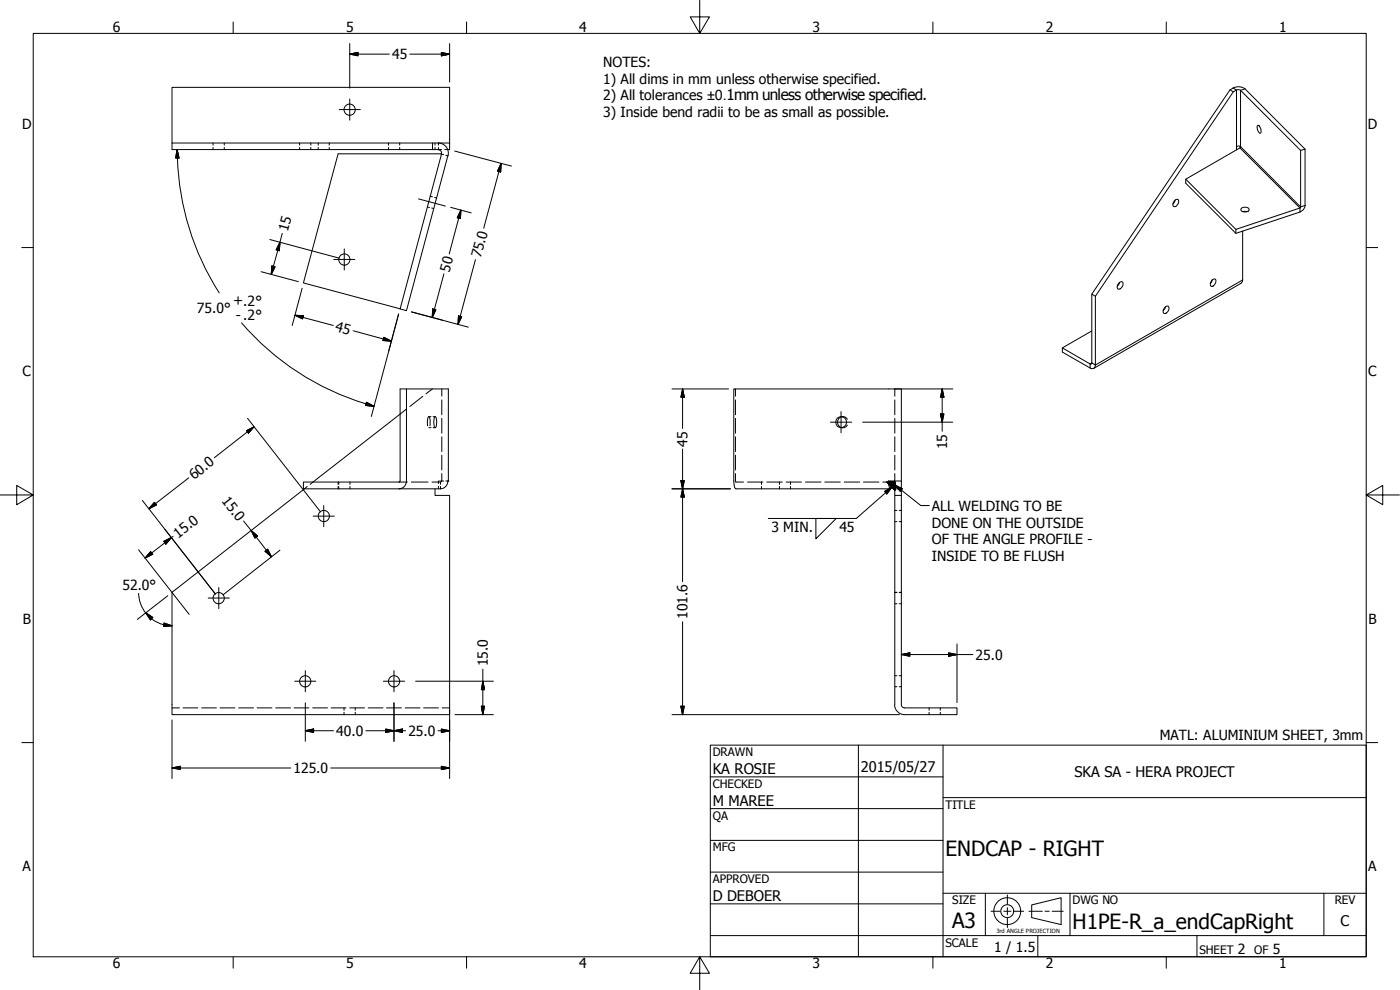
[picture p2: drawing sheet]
<svg xmlns="http://www.w3.org/2000/svg" width="420mm" height="297mm" viewBox="0 0 420 297" stroke-linecap="round" stroke-linejoin="round" font-family="sans-serif">
<!-- layer: Visible (ANSI) -->
<g fill="none" stroke="#000" stroke-width=".3">
<path d="M369.1 27l1 .5M370.1 26.4l-1 .6-41.4 61.3v20.6M371.1 27l-1 .5-41.4 61.4v20.6M372.3 27.1l18 18v17M373.6 26.7l18.1 18.1M377.4 37.6a1.73 1.73 0 0 1 .9 2.3 1.12 1.12 0 0 1-1-1.3zM51.6 42.9v-16.7h83.3v16.7M129.8 42.9v2M131.5 44.9l.8 .4 .2 .9M131.5 42.9a3 3 0 0 1 3 3.8M131.6 44.9h-80v-2h83.3v2h-.5M132.5 46.3l-31-.1-10.4 38.7 29 7.8"/>
<path d="M132.5 46.2l-12.4 46.5 1.9 .5 12.4-46.5M355.9 53.8l15 15M372.1 44.4l-16.2 9.4v1.2l15 15 19.2-6.4M372.3 44.1h.1M390.3 45.1l1.4-.3v16.8M352.6 60.2l.3-.3 .6-.1a1.43 1.43 0 0 1-1.3 2.2 1.19 1.19 0 0 1 .4-1.8zM352.7 60.1l-.7 1.1M372.7 62.3l.9-.1a.88 .88 0 0 1 1.2 1l-.7 .3a1 1 0 0 1-1.1 .1 1 1 0 0 1-.5-1zM372.9 63.5h1.4M372.9 69.3v14.7M390.1 62.4l-19.2 6.4v1.2M327.7 88.3l1 .6"/>
<path d="M327.7 99.3l-8.9 5.1M335.9 84.9l.6-.4 .3 .1a1.43 1.43 0 0 1-1.3 2.1 1.25 1.25 0 0 1 .4-1.8zM336 84.8l-.7 1.1M349.6 92.3l.7-.5 .3 .1a1.43 1.43 0 0 1-1.3 2.1 1.23 1.23 0 0 1 .3-1.7zM349.8 92.1l-.7 1.1M363.7 84.1l1-.4a1.46 1.46 0 0 1-1.2 2.2 1.3 1.3 0 0 1 .2-1.8zM363.9 83.9l-.7 1.2M122 116.7h12.6l-.2 27.6M327.2 109.2l-8.4-4.8v1.2l8.4 4.8M120.1 124.3l-26.2 20.3M130.4 125.1l.2-.1a3.3 3.3 0 0 1 0 3.3 3.7 3.7 0 0 1-.2-3.2zM252.7 125a1.69 1.69 0 0 0-1.4 1.7 1.69 1.69 0 0 0 1.4 1.6"/>
<path d="M91.4 146.7l-39.8 31v36.7h83.3v-65.8h-4.3v-1.9M134.4 144.3a2.32 2.32 0 0 1-2.2 2.4h-41.1v-2.1h28.9l.1-27.9h1.9v27.6a2.32 2.32 0 0 1-2.2 2.4M134.4 144.3h.1M267.2 144.3l.1 2.4h-46.4a1.63 1.63 0 0 1-.6-1.6l-.1-28.4h50.3v27.6M268.5 144.3v2.4h2v-2.4h-3.9l.1 .8a1.63 1.63 0 0 0 .6 1.6M268.5 146.7v1.9h2v-1.9M268.5 148.6v62.8M270.5 148.6v62.8M268.5 211.4a3 3 0 0 0 3 3h15.7v-2h-15.7a.99 .99 0 0 1-1-1"/>
<circle cx="104.9" cy="32.9" r="1.68"/>
<circle cx="103.3" cy="77.9" r="1.68"/>
<circle cx="252.5" cy="126.7" r="1.64"/>
<circle cx="97.2" cy="154.8" r="1.68"/>
<circle cx="65.6" cy="179.5" r="1.68"/>
<circle cx="91.6" cy="204.4" r="1.68"/>
<circle cx="118.3" cy="204.4" r="1.68"/>
</g>
<!-- layer: Border (ANSI) -->
<g fill="none" stroke="#000" stroke-width=".3">
<path d="M63.9 42.9v.6M63.9 44.2v.7M67.3 42.9v.6M67.3 44.2v.7M89.9 42.9v.6M89.9 44.2v.7M93.3 42.9v.6M93.3 44.2v.7M95.5 42.9v.6M95.5 44.2v.7M98.8 42.9v.6M98.8 44.2v.7"/>
<path d="M116.6 42.9v.6M116.6 44.2v.7M120 42.9v.6M120 44.2v.7M129.1 58.9l.7 .1M130.4 59.2l.7 .2M130.6 42.9v.6M130.6 44.2v.7M131.6 42.9v.6M131.6 44.2v.7h.9M132.5 46.3l.7 .1M133.5 44.9h.9"/>
<path d="M133.8 46.6l.6 .2M128.3 62.1l.6 .2M129.5 62.4l.7 .2M126.9 118.9l-3.9 3.1M129.8 116.7l-2 1.5M132.6 116.7v2.2M220.7 116.7v2.2M268.5 116.7v2.2M122 122.7l-1.9 1.6M128.7 125a3.2 3.2 0 0 0-.4 2.7M128.7 125l.4 1-.1 1.7M128.7 125h.6"/>
<path d="M128.7 128.3h.6M130 125h.6M130 128.3h.6M132.6 120v4.4M132.6 125.5v4.5M132.6 131v4.5M132.6 136.6v4.4M220.7 120v4.4M220.7 125.5v4.5M220.7 131v4.5M220.7 136.6v4.4M252.4 125h.2"/>
<path d="M252.4 128.3h.2M252.7 125l1.2 .3 .4 .5M252.8 125h.1M252.8 128.3h.1M254.3 127.6l-.4 .5-1.2 .2M268.5 120v4.4M268.5 125.5v4.5M268.5 131v4.5M268.5 136.6v4.4M92.2 146l-.8 .7M93.9 144.6l-.8 .7M101.5 144.6v.7"/>
<path d="M101.5 146v.7M101.7 144.6v.7M101.7 146v.7M105 144.6v.7M105 146v.7M119.8 144.6h2.4M123.4 144.6h5.1M129.7 144.6h2.5v.7M131.6 145.9v.8M131.9 144.3h-.3v.8M132.2 146v.7M132.2 144.3h1"/>
<path d="M132.3 144.6h-.1M132.5 144.3v.2M132.6 142.1v2.2M133.8 144.3h.6M220.7 142.1l.1 2.3M220.8 144.6h2.3M224.3 144.6h4.7M228.5 144.6v.7M228.5 146v.7M230.1 144.6h4.7M233.9 144.6v.7M233.9 146v.7"/>
<path d="M235.9 144.6h4.6M237.2 144.6v.7M237.2 146v.7M241.7 144.6h4.7M247.5 144.6h4.7M253.4 144.6h4.6M259.1 144.6h4.7M264.9 144.6h2.4M268.5 142.1v2.2M268.5 156.5h.7M268.5 153.1h.7M269.9 156.5h.6"/>
<path d="M269.9 153.1h.6M268.5 177.7h.7M268.5 177.8h.7M269.9 177.7h.6M269.9 177.8h.6M268.5 181.2h.7M269.9 181.2h.6M51.6 212.4h2.2M54.9 212.4h4.5M60.5 212.4h4.5M66 212.4h4.5M71.6 212.4h4.5"/>
<path d="M77.2 212.4h4.4M82.7 212.4h4.5M88.3 212.4h4.4M93.9 212.4h4.4M99.4 212.4h4.4M103.3 212.4v.7M103.3 213.7v.7M105 212.4h4.4M106.6 212.4v.7M106.6 213.7v.7M110.5 212.4h4.4M116 212.4h4.5"/>
<path d="M121.6 212.4h4.4M127.1 212.4h4.5M132.7 212.4h2.2M268.5 206h.7M268.5 202.7h.7M269.9 206h.6M269.9 202.7h.6M278.8 212.4v.7M278.8 213.7v.7M282.2 212.4v.7M282.2 213.7v.7"/>
</g>
<!-- layer: Title (ANSI) -->
<g fill="none" stroke="#000" stroke-width=".3">
<path d="M371.1 27l.6-.1 .6 .2M371.1 27l-1-.6 1.6-.4 1.1 .2 .8 .5-1.3 .4M371.1 27v17.9M372.3 27.1v17l-.6-.3-.6 .1M372.4 44.1l17.9 18 1.4-.5a2.38 2.38 0 0 1-1.6 2v-1.2l-18-18zM390.3 62.1l-.2 .3M327.7 108.9l-.5 .3v1.2a.97 .97 0 0 0 1.1 .1 .97 .97 0 0 0 .4-1M327.7 108.9l-.2 .3h-.3M327.7 108.9l1 .6M328.7 109.5l44.2-25.5-.5 1-44.2 25.5M213.2 223.6h196.8v63.5h-196.8zM213.2 233.1h69.8"/>
<path d="M257.6 223.6v63.5M283 239.3h127M283 223.6v63.5M213.2 242.6h69.8M213.2 252.1h69.8M213.2 261.7h69.8M213.2 271.2h69.8M283 268h127M295.7 268v12.7M321.1 268v12.7M397.3 268v12.7M213.2 280.7h196.8"/>
<path d="M311.5 280.7v6.4M359.2 280.7v6.4"/>
</g>
<!-- layer: Symbol (ANSI) -->
<path d="M244.9 155.6h6.1l-6.1 6.1zM265.5 147.4l2.2-1.2-1.6 2zM266.3 144.6l2.2 .1v2.4zM267.7 146.2l-10.7 9.4h-26.4M268.5 145.5l2.3 1.2-.6 .7zM268.5 145.5l7.9 6.2h2.5" fill="none" stroke="#000" stroke-width=".3"/>
<path d="M267.7 146.2l-1.6 2zM265.5 147.4l2.2-1.2-1.6 2zM266.3 144.6l2.2 .1v2.4zM268.5 145.5l2.3 1.2zM268.5 145.5l2.3 1.2-.6 .7z" fill="#000" stroke="#000" stroke-width=".3"/>
<!-- layer: Sketch Geometry (ANSI) -->
<g fill="none" stroke="#000" stroke-width=".3">
<path d="M10 10h400v277.1h-400zM70 6.6v3.4M140 6.6v3.4M210 0v10l-2.9-4.9h5.8l-2.9 4.9M280 6.6v3.4M350 6.6v3.4M6.5 74.3h3.5M410 74.3h3.4M0 148.5h10l-5-2.8v5.7l5-2.9M410 148.5l5 2.9v-5.7l-5 2.8h10M6.5 222.8h3.5M410 222.8h3.4"/>
<path d="M297.4 273.4h2.8M301.2 273.4h2.2M302.3 268.5v2.8M302.3 272.3v2.2M302.3 275.5v2.8M304.4 273.4h2.8M308.8 273.4h4M309.6 271.5l8.9-2.1v8l-8.9-2.1zM313.6 273.4h1.3M315.8 273.4h3.3M70 287.1v3.4M140 287.1v3.4"/>
<path d="M210 287.1l2.9 4.9h-5.8l2.9-4.9v9.9M280 287.1v3.4M350 287.1v3.4"/>
<circle cx="302.3" cy="273.4" r="4"/>
<circle cx="302.3" cy="273.4" r="1.94"/>
</g>
<!-- layer: Center Mark (ANSI) -->
<g fill="none" stroke="#000" stroke-width=".3">
<path d="M101.8 32.9h6.3M105 29.7v6.4M100.1 77.8h6.4M103.3 74.7v6.3M249.2 126.7h6.4M252.4 123.5v6.3M94 154.9h6.3M97.2 151.7v6.3M62.5 179.4h6.3M65.7 176.3v6.3M88.5 204.4h6.3M91.6 201.2v6.4"/>
<path d="M115.1 204.4h6.3M118.2 201.2v6.4"/>
</g>
<!-- layer: Dimension (ANSI) -->
<g fill="none" stroke="#000" stroke-width=".3">
<path d="M105 16.2l2.4-.5v1zM105 16.2h11.8M105 13.1v13.4M123 16.2h11.9M132.5 15.7l2.4 .5-2.4 .5zM134.9 13.1v11.5M53.1 44.9l.6 2.5h-1zM53.1 44.9l.1 2.5M53.3 47.4a79.7 79.7 0 0 0 12.5 40.5M136.5 45.3l17 4.5M150.4 49.1l-.2 2.5-.9-.2zM150.4 49.1l-5.2 19.4"/>
<path d="M81 71.9l20.8 5.6M81.6 79.8l.9 .3-1.1 2.2zM84 72.7l-.2 2.5-.9-.2zM84.7 70l-3.3 12.3M135.3 62.2l6.1 1.7M138.3 63l-.1 2.6-1-.3zM138.3 63l-3.5 13.2M142.7 77.9l-5.2 19.4M72.5 96.9a80.1 80.1 0 0 0 39.8 25M78.4 81.5l11.1 3M88.5 94.6l2.6 .1-.3 1zM88.5 94.6l11.5 3"/>
<path d="M90.7 86.5l-3 11.1M106 99.2l11.5 3.1M119.6 94.2l-8.2 30.8M129.9 92.7l.9 .2-1.1 2.3zM132.8 96.1l-9.3-2.5 17 4.6M133.2 82.2l-3.5 13M137.6 94.8l1 .2-1.1 2.3zM115.2 101.2l2.3 1.1-2.6-.1zM201.7 116.7h16.9M204.9 116.7l.5 2.5h-1.1zM204.9 116.7v11.9M268.4 116.7h17.5"/>
<path d="M282.8 116.7l.5 2.5h-1zM282.8 116.7v12.7M74 129.2l2.2-1.1-1.7 1.9zM74.3 125.5l21.9 28.1M76.2 128.1l-11.9 9.2M110 120.7l2.3 1.2-2.6-.2zM204.9 134.7v39.8M258.9 126.7h27M282.3 124.2h1l-.5 2.5zM42.7 150.2l21.9 28M46.4 150.7l.6 .8-2.3 1.1zM56.6 143.4l-11.9 9.2"/>
<path d="M73.1 156.3l8.4 10.8M75.4 159.2l1.9 1.6-.8 .7zM201.7 146.7h17.5M204.3 144.2h1.1l-.5 2.5zM204.9 146.7l.5 2.4h-1.1zM41.6 165l15.2 19.3M41.6 178a9.5 9.5 0 0 0 2.2 5.9 9.3 9.3 0 0 0 3.1 2.7l.6 .3a10 10 0 0 0 4.1 .9M45.2 165.5l.6 .8-2.2 1.1zM49.1 162.4l2.3-1.1-1.6 1.9zM50.4 178.7l-9.2 7.2M51.9 161l-8.3 6.4M79.6 165.4l.7-.6 1.2 2.3z"/>
<path d="M84 165.1l-17.1 13.4M43.8 183.9l2 1.4-.7 .7zM49.2 186.9l2.4 .9-2.5 .1zM204.9 186.5v27.9M270.5 196.4l2.5-.5v1zM270.5 196.4h21.5M284.7 195.9l2.5 .5-2.5 .5zM287.2 193.2v17.6M51.6 216v17.6M91.6 219.3l2.5-.6v1.1zM91.6 219.3h8.5M91.6 210.9v11.5"/>
<path d="M109.8 219.3h11.9M115.8 218.7l2.4 .6-2.4 .5zM118.2 219.3l2.6-.6v1.1zM118.2 210.9v11.5M124.7 204.4h23.4M131.4 219.3h3.5M132.5 218.7l2.4 .6-2.4 .5zM134.9 213v20.6M136.5 214.4h11.6M144.5 211.9h.9l-.5 2.5zM144.9 204.4l.5 2.5h-.9zM144.9 200.8v13.6"/>
<path d="M201.7 214.4h68.2M204.3 211.9h1.1l-.5 2.5zM51.6 230.4l2.5-.5v1zM51.6 230.4h35.6M99.3 230.4h35.6M132.5 229.9l2.4 .5-2.4 .5z"/>
</g>
<g fill="#000" stroke="#000" stroke-width=".3">
<path d="M105 16.2l2.4-.5zM105 16.2l2.4-.5v1zM132.5 16.7l2.4-.5zM132.5 15.7l2.4 .5-2.4 .5zM53.1 44.9l.6 2.5zM53.1 44.9l.6 2.5h-1zM150.4 49.1l-.2 2.5zM150.4 49.1l-.2 2.5-.9-.2zM81.6 79.8l-.2 2.5zM81.6 79.8l.9 .3-1.1 2.2zM84 72.7l-.2 2.5zM84 72.7l-.2 2.5-.9-.2z"/>
<path d="M138.3 63l-.1 2.6zM138.3 63l-.1 2.6-1-.3zM88.5 94.6l2.6 .1zM88.5 94.6l2.6 .1-.3 1zM129.9 92.7l-.2 2.5zM129.9 92.7l.9 .2-1.1 2.3zM137.6 94.8l-.1 2.5zM137.6 94.8l1 .2-1.1 2.3zM114.9 102.2l2.6 .1zM115.2 101.2l2.3 1.1-2.6-.1zM204.9 116.7l.5 2.5zM204.9 116.7l.5 2.5h-1.1z"/>
<path d="M282.8 116.7l.5 2.5zM282.8 116.7l.5 2.5h-1zM76.2 128.1l-1.7 1.9zM74 129.2l2.2-1.1-1.7 1.9zM109.7 121.7l2.6 .2zM110 120.7l2.3 1.2-2.6-.2zM282.3 124.2l.5 2.5zM282.3 124.2h1l-.5 2.5zM46.4 150.7l-1.7 1.9zM46.4 150.7l.6 .8-2.3 1.1zM204.3 144.2l.6 2.5zM204.3 144.2h1.1l-.5 2.5z"/>
<path d="M204.9 146.7l.5 2.4zM204.9 146.7l.5 2.4h-1.1zM45.2 165.5l-1.6 1.9zM45.2 165.5l.6 .8-2.2 1.1zM51.4 161.3l-1.6 1.9zM49.1 162.4l2.3-1.1-1.6 1.9zM75.4 159.2l1.9 1.6zM75.4 159.2l1.9 1.6-.8 .7zM79.6 165.4l1.9 1.7zM79.6 165.4l.7-.6 1.2 2.3zM43.8 183.9l2 1.4zM43.8 183.9l2 1.4-.7 .7z"/>
<path d="M49.1 187.9l2.5-.1zM49.2 186.9l2.4 .9-2.5 .1zM270.5 196.4l2.5-.5zM270.5 196.4l2.5-.5v1zM284.7 196.9l2.5-.5zM284.7 195.9l2.5 .5-2.5 .5zM91.6 219.3l2.5-.6zM91.6 219.3l2.5-.6v1.1zM115.8 219.8l2.4-.5zM115.8 218.7l2.4 .6-2.4 .5zM118.2 219.3l2.6-.6zM118.2 219.3l2.6-.6v1.1z"/>
<path d="M132.5 219.8l2.4-.5zM132.5 218.7l2.4 .6-2.4 .5zM144.5 211.9l.4 2.5zM144.5 211.9h.9l-.5 2.5zM144.9 204.4l.5 2.5zM144.9 204.4l.5 2.5h-.9zM204.3 211.9l.6 2.5zM204.3 211.9h1.1l-.5 2.5zM51.6 230.4l2.5-.5zM51.6 230.4l2.5-.5v1zM132.5 230.9l2.4-.5zM132.5 229.9l2.4 .5-2.4 .5z"/>
</g>
<!-- layer: Centerline (ANSI) -->
<path d="M125.6 59.7l8.1 2.1" fill="none" stroke="#000" stroke-width=".3"/>
<g font-size="6.3">
<text x="283.8" y="257">ENDCAP - RIGHT</text>
<text x="285.8" y="278.6">A3</text>
<text x="321.9" y="278.6">H1PE-R_a_endCapRight</text>
</g>
<g font-size="4.4">
<text x="213.9" y="232.2">KA ROSIE</text>
<text x="258.4" y="231.6">2015/05/27</text>
<text x="322.5" y="233">SKA SA - HERA PROJECT</text>
<text x="213.9" y="241.9">M MAREE</text>
<text x="213.9" y="270.3">D DEBOER</text>
<text x="402.3" y="277.9">C</text>
</g>
<g font-size="4.2">
<text x="33.8" y="9.6">6</text>
<text x="103.9" y="9.6">5</text>
<text x="173.9" y="9.6">4</text>
<text x="243.8" y="9.6">3</text>
<text x="313.9" y="9.6">2</text>
<text x="383.9" y="9.6">1</text>
<text x="117.7" y="17.7">45</text>
<text x="181" y="20.1">NOTES:</text>
<text x="181" y="25.1">1) All dims in mm unless otherwise specified.</text>
<text x="181" y="30.1">2) All tolerances ±0.1mm unless otherwise specified.</text>
<text x="181" y="35.1">3) Inside bend radii to be as small as possible.</text>
<text x="6.7" y="38.7">D</text>
<text x="410.5" y="38.7">D</text>
<text x="86.4" y="69.6" transform="rotate(-75 86.4 69.6)">15</text>
<text x="144.3" y="77.5" transform="rotate(-75 144.3 77.5)">75.0</text>
<text x="134.9" y="81.8" transform="rotate(-75 134.9 81.8)">50</text>
<text x="59.1" y="94">75.0°</text>
<text x="70" y="91.6">+.2°</text>
<text x="70.8" y="95.9">-.2°</text>
<text x="100.4" y="99.3" transform="rotate(15 100.4 99.3)">45</text>
<text x="6.8" y="113">C</text>
<text x="410.7" y="113">C</text>
<text x="206.3" y="134" transform="rotate(-90 206.3 134)">45</text>
<text x="284.2" y="134.8" transform="rotate(-90 284.2 134.8)">15</text>
<text x="58.2" y="144.1" transform="rotate(-38 58.2 144.1)">60.0</text>
<text x="66.4" y="150.2" transform="rotate(52 66.4 150.2)">15.0</text>
<text x="279.7" y="153.2">ALL WELDING TO BE</text>
<text x="53.5" y="161.7" transform="rotate(-38 53.5 161.7)">15.0</text>
<text x="231.5" y="159.6">3 MIN.</text>
<text x="251.9" y="159.6">45</text>
<text x="279.7" y="158.3">DONE ON THE OUTSIDE</text>
<text x="279.7" y="163.3">OF THE ANGLE PROFILE -</text>
<text x="279.7" y="168.3">INSIDE TO BE FLUSH</text>
<text x="36.8" y="177.2">52.0°</text>
<text x="206.4" y="185.7" transform="rotate(-90 206.4 185.7)">101.6</text>
<text x="6.9" y="187.2">B</text>
<text x="410.7" y="187.2">B</text>
<text x="292.8" y="197.9">25.0</text>
<text x="146.4" y="199.9" transform="rotate(-90 146.4 199.9)">15.0</text>
<text x="100.8" y="220.8">40.0</text>
<text x="122.6" y="220.8">25.0</text>
<text x="348.1" y="221.9">MATL: ALUMINIUM SHEET, 3mm</text>
<text x="88.1" y="232">125.0</text>
<text x="6.8" y="261.4">A</text>
<text x="410.7" y="261.4">A</text>
<text x="298.3" y="285.6">1 / 1.5</text>
<text x="371.5" y="286.2">2</text>
<text x="382" y="286.2">5</text>
<text x="33.8" y="290.5">6</text>
<text x="103.9" y="290.5">5</text>
<text x="173.9" y="290.5">4</text>
<text x="243.8" y="290.5">3</text>
<text x="313.9" y="290.5">2</text>
<text x="383.9" y="290.5">1</text>
</g>
<g font-size="3.5">
<text x="213.9" y="226.9">DRAWN</text>
<text x="213.9" y="236.4">CHECKED</text>
<text x="213.9" y="245.9">QA</text>
<text x="283.8" y="242.6">TITLE</text>
<text x="213.9" y="255.4">MFG</text>
<text x="213.9" y="265">APPROVED</text>
<text x="285.8" y="271.3">SIZE</text>
<text x="321.9" y="271.3">DWG NO</text>
<text x="400.6" y="271.3">REV</text>
<text x="283.8" y="284">SCALE</text>
<text x="360" y="286.2">SHEET</text>
<text x="376.4" y="286.2">OF</text>
</g>
<text font-size="1.7" x="299" y="279.8">3rd ANGLE PROJECTION</text>
</svg>
